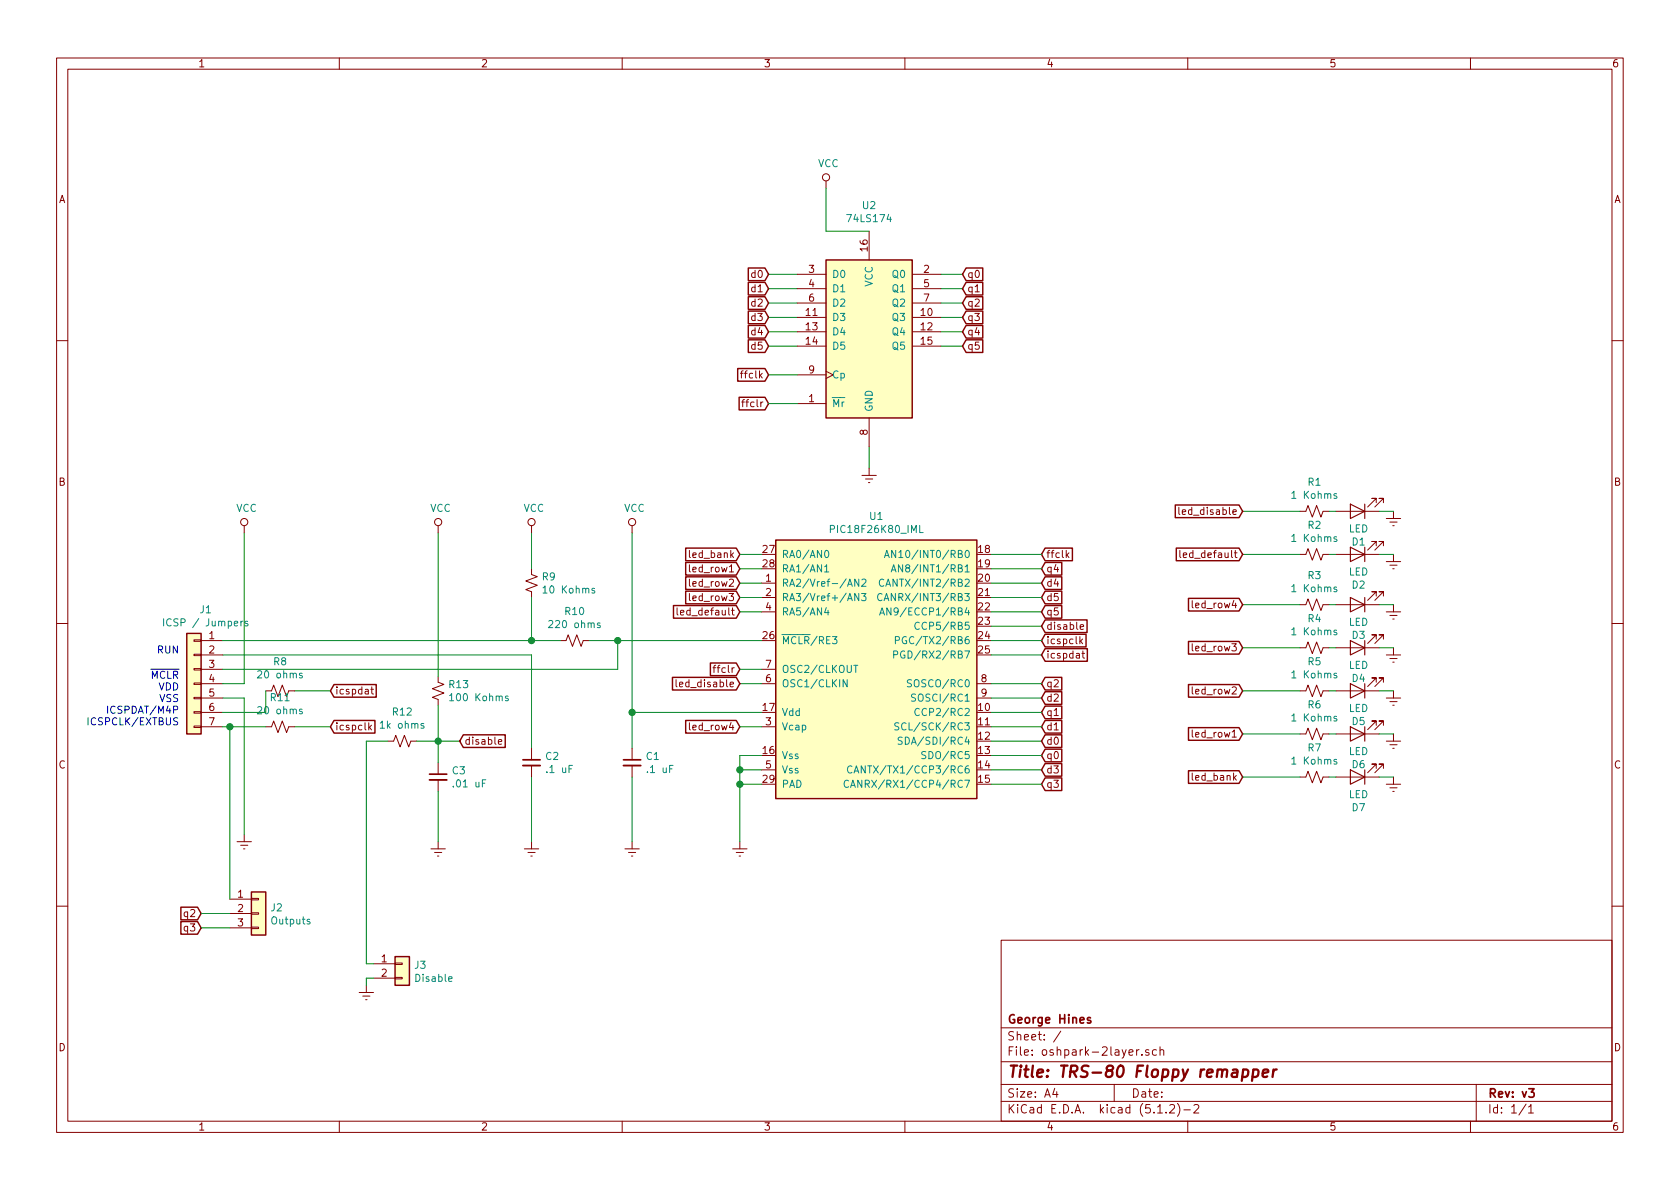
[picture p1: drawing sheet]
<svg xmlns="http://www.w3.org/2000/svg" width="297mm" height="210mm" viewBox="0 0 297 210" stroke-linecap="round" stroke-linejoin="round" font-family="sans-serif">
<g fill="none" stroke="#840000" stroke-width=".18">
<path d="M10 10.3h277v189.9h-277zM12 12.2h273v186.1h-273zM60 10.3v1.9M110 10.3v1.9M160 10.3v1.9M210 10.3v1.9M260 10.3v1.9M146 32v1.3M141 56.1h5M141 58.7h5M141 48.5h5M141 51h5"/>
<path d="M141 53.6h5M153.7 40.9v5.1M161.3 56.1h5.1M161.3 58.7h5.1M161.3 48.5h5.1M161.3 51h5.1M161.3 53.6h5.1M10 60.2h2M131.1 71.1h.5M141 71.4h5M141 61.2h5M141 66.3h5"/>
<path d="M146 65.7l1.3 .6-1.3 .6M153.7 73.9v5.1M161.3 61.2h5.1M285 60.2h2M43.2 93v1.2M77.5 93v1.2M94 93v1.2M111.8 93v1.2M152.4 84.1h2.5M153 84.7h1.3M153.5 85.3h.3M153.7 82.8v1.3"/>
<path d="M188.6 98.1l.4 .5M189 97.8l-.5 .4M208.4 89.7v1.1l.2 .2M208.6 97.3v1.1l.2 .2M229.9 98h1l.4-1 .7 2.1 .8-2.1 .8 2.1 .3-1.1h1M229.9 90.4h1l.4-1 .7 2 .8-2 .8 2 .3-1h1M236.2 98h7.6M236.2 90.4h7.6M243.3 96.5v-.7h-.7h.7l-1.5 1.5M243.3 88.9v-.8h-.7h.7l-1.5 1.6M244.6 96.5v-.7h-.8h.8l-1.5 1.5M244.6 88.9v-.8h-.8h.8l-1.5 1.6"/>
<path d="M245.1 99.3h2.5M245.1 91.7h2.5M245.7 99.9h1.3M245.7 92.3h1.3M246.3 93h.2M246.4 90.4v1.3M246.4 98v1.3M10 110.3h2M34.3 118.2h1.3v.3h-1.3zM34.3 115.7h1.3v.2h-1.3zM34.3 113.2h1.3v.2h-1.3zM35.6 113.3h3.8"/>
<path d="M35.6 115.8h3.8M35.6 118.4h3.8M77.5 119.6v1l1 .4-2 .8 2 .7-2 .8 1 .4v1M94 100.6v1l1 .4-2 .7 2 .8-2 .8 1 .3v1.1M99.1 113.3h1l.4-1 .7 2 .8-2 .7 2 .4-1h1M119.7 107.5v1.1l.2 .2M126.1 118.1h.4M134.6 108.2h2.6M134.6 118.4h2.6M134.6 103.1h2.6M134.6 105.7h2.6M190.9 112.6v1.2"/>
<path d="M191 110.9l.6-.1-.1-.3h-.3l-.2 .1 .1 .6h.4M191.1 113.4l.3 .4M191.3 115.5h.5M191.4 113l-.5 .5M191.5 115.1v1.1l.3 .2M229.9 106.9h1l.4-1 .7 2 .8-2 .8 2 .3-1h1M229.9 114.5h1l.4-1 .7 2.1 .8-2.1 .8 2.1 .3-1.1h1M236.2 106.9h7.6M236.2 114.5h7.6M243.3 105.4v-.8h-.7h.7l-1.5 1.6M243.3 113v-.7h-.7h.7l-1.5 1.5M244.6 105.4v-.8h-.8h.8l-1.5 1.6"/>
<path d="M244.6 113v-.7h-.8h.8l-1.5 1.5M245.1 108.2h2.5M245.1 115.8h2.5M245.7 108.8h1.3M245.7 116.5h1.3M246.3 100.6h.2M246.3 109.5h.2M246.3 117.1h.2M246.4 106.9v1.3M246.4 114.5v1.3M285 110.3h2M34.3 128.4h1.3v.2h-1.3z"/>
<path d="M34.3 125.9h1.3v.2h-1.3zM34.3 123.3h1.3v.3h-1.3zM34.3 120.8h1.3v.2h-1.3zM35.6 123.4h3.8M35.6 120.9h3.8M35.6 126h3.8M35.6 128.5h3.8M47 122.2h1l.4-1 .7 2 .8-2 .8 2 .4-1h1M47 128.5h1l.4-1 .7 2 .8-2 .8 2 .4-1h1M65.2 127.8v1.3M65.3 128.6l.4 .5M65.6 121.9h.4"/>
<path d="M65.7 128.2l-.5 .5M65.7 121.5v1l.3 .2M68.6 131.1h1l.4-1.1 .7 2.1 .8-2.1 .8 2.1 .3-1h1.1M77.5 134.9v2M77.5 137.9v2M88.1 131.2l.6-.1v-.3h-.4l-.2 .2 .1 .6h.5M94 132.3v2.1M94 135.4v2M111.8 132.3v2.1M111.8 135.4v2M119.5 120.2v1.1l.2 .2M134.6 120.9h2.6"/>
<path d="M134.6 128.5h2.6M134.6 136.1h2.6M172.7 123.4h2.6M172.7 120.9h2.6M229.9 122.2h1l.4-1 .7 2 .8-2 .8 2 .3-1h1M229.9 129.8h1l.4-1 .7 2 .8-2 .8 2 .3-1h1M229.9 137.4h1l.4-1 .7 2 .8-2 .8 2 .3-1h1M236.2 122.2h7.6M236.2 129.8h7.6M236.2 137.4h7.6M243.3 120.6v-.7h-.7h.7l-1.5 1.5M243.3 128.3v-.8h-.7h.7l-1.5 1.5"/>
<path d="M243.3 135.9v-.8h-.7h.7l-1.5 1.5M244.6 120.6v-.7h-.8h.8l-1.5 1.5M244.6 128.3v-.8h-.8h.8l-1.5 1.5M244.6 135.9v-.8h-.8h.8l-1.5 1.5M245.1 123.4h2.5M245.1 131.1h2.5M245.1 138.7h2.5M245.7 124.1h1.3M245.7 131.7h1.3M245.7 139.3h1.3M246.3 124.7h.2M246.3 132.3h.2"/>
<path d="M246.3 139.9h.2M246.4 122.2v1.2M246.4 129.8v1.3M246.4 137.4v1.3M40.6 159h3.8M41.9 148.8h2.5M42.5 149.5h1.3M43.1 150.1h.2M43.2 147.6v1.2M44.4 158.9h1.3v.2h-1.3zM76.2 150.1h2.5M76.8 150.7h1.3"/>
<path d="M77.3 151.4h.3M77.5 148.8v1.3M92.7 150.1h2.5M93.3 150.7h1.3M93.9 151.4h.2M94 148.8v1.3M110.5 150.1h2.5M111.1 150.7h1.3M111.6 151.4h.3M111.8 148.8v1.3M129.5 150.1h2.6M130.2 150.7h1.2"/>
<path d="M130.7 151.4h.2M130.8 148.8v1.3M10 160.2h2M40.6 161.5h3.8M40.6 164.1h3.8M44.4 164h1.3v.2h-1.3zM44.4 161.4h1.3v.3h-1.3zM63.5 175.5h2.5M64.1 176.1h1.3M64.6 176.8h.3M64.8 174.2v1.3M66 170.4h3.8"/>
<path d="M66 173h3.8M69.8 172.8h1.3v.3h-1.3zM69.8 170.3h1.3v.3h-1.3zM177 166.3h108v32h-108zM285 160.2h2M60 198.3v1.9M110 198.3v1.9M160 198.3v1.9M177 194.8h108M177 191.8h108M177 187.8h108M177 181.8h108"/>
<path d="M186.5 192.5l-.4 1h1M186.8 193v1M187.6 182.3l-1.3 2M197 191.8v3M201 185.6v1M201.4 185.6l-.4 .3M201.9 186.5v.1M203.1 185.7a.37 .37 0 0 0-.6 .1l.1 .2 .5 .2 .1 .1-.2 .3-.5-.1M204.5 185.7l-.5-.1-.2 .3v.6l.2 .1 .5-.1M204.7 196.8h.8M205.1 185.7h.1a.37 .37 0 0 1 .6 .1v.8M205.1 185.1v1.5"/>
<path d="M206.2 196.7v.1M206.8 195.5l.2-.2h.4l.2 .2 .1 .3-.1 .2-.8 .8h.9M208.2 195.1a1.71 1.71 0 0 1 0 2.3M209.3 196.3h1.2M210 198.3v1.9M211.1 195.5l.2-.2h.4l.3 .5-1 1h1M260 198.3v1.9M261 191.8v6.5M269.8 195.2l-1.2 2M270.3 195.8l.4-.5v1.5M270.3 196.8h.8"/>
<circle cx="146" cy="31.4" r=".63"/>
<circle cx="43.2" cy="92.3" r=".63"/>
<circle cx="77.5" cy="92.3" r=".63"/>
<circle cx="94" cy="92.3" r=".63"/>
<circle cx="111.8" cy="92.3" r=".63"/>
</g>
<path d="M75.9 136.9h3.1M92.5 134.4h3M110.2 134.4h3.1M192.8 180l-.3-.1-.2 .2v.3l.5 .1v.3h-.5M270.3 192.5h.9l-.5 .6 .5 .1v.7l-.2 .1-.7-.1" fill="none" stroke="#840000" stroke-width=".3"/>
<path d="M219.8 189.2a.68 .68 0 0 1 .8 .1v.8a.66 .66 0 0 1-.9 .2M219.8 189.1l-.2 2M221.6 189.2h.8l.1 .3v.6a.66 .66 0 0 1-1 .2M221.6 189.1l-.2 2M223.3 189.8l.9-.2v-.4h-.8l-.2 1 .3 .2 .6-.1M225.2 189.1l-.2 1.3M225.7 189.1a.54 .54 0 0 0-.6 .4" fill="none" stroke="#840000" stroke-width=".41"/>
<g fill="none" stroke="#840000" stroke-width=".2">
<path d="M238.8 96.8l2.5 1.2-2.5 1.3zM238.8 89.1l2.5 1.3-2.5 1.3zM241.3 89.1v2.6M241.3 96.8v2.5M238.8 105.7l2.5 1.2-2.5 1.3zM238.8 113.3l2.5 1.2-2.5 1.3zM241.3 105.7v2.5M241.3 113.3v2.5M238.8 120.9l2.5 1.3-2.5 1.2zM238.8 128.5l2.5 1.3-2.5 1.3zM238.8 136.1l2.5 1.3-2.5 1.3zM241.3 120.9v2.5"/>
<path d="M241.3 128.5v2.6M241.3 136.1v2.6"/>
</g>
<g fill="none" stroke="#008484" stroke-width=".18">
<path d="M145.9 97.5l.2-.2a.67 .67 0 0 1 .5 .7 .67 .67 0 0 1-.5 .6l-.3-.5zM146.8 93.6l.7-.1v-.5l-.2-.1h-.5v1.3M156.4 98.6l.4-1.3 .4 1.3M156.5 98.2h.6M158.4 97.3v1.3l-.7-1.3v1.3M159.6 99.9v1.2l-.7-1.2v1.2M162.6 92.9v1.3h.6M236.3 95l-.3-.1-.2 .2 .1 .2 .4 .1v.3h-.5M236.3 87.3h-.3l-.2 .2 .1 .1 .4 .2v.3h-.5M28.9 109.4v1.3M43 109.8l-.3 .1-.1 .2M43.8 109.9l-.3-.1-.2 .2 .1 .2 .4 .1v.3h-.5"/>
<path d="M53.4 119.1l-.3-.1-.2 .2 .1 .2 .4 .1v.3h-.5M97 109.8l.5-.1 .2 .4v.2l-.7 .7h.7M105.1 104.1l-.3-.1-.2 .2 .1 .2 .4 .1v.3h-.5M106.1 110.2h-.3l-.2 .1 .1 .2 .4 .1v.3h-.5M145.8 100.2l.4-.3v1.2M145.8 101.1h.7M146.1 107.4l-.3 .9h.8M146.4 107.9v.9M147.2 112.6h.8l-.5 .4 .4 .2 .1 .4-.3 .2-.5-.1M149.9 103.7l.4-1.3 .4 1.3M150 103.3h.6M151 117.6h.7"/>
<path d="M151.3 117.6v1.3M151.8 102.4v1.3l-.7-1.3v1.3M151.8 104.9v1.3l-.7-1.3v1.3M152.3 104.9h.8l-.4 .5 .4 .2v.5l-.2 .1-.6-.1M152.4 102.5l.5-.1 .2 .4v.2l-.8 .7h.8M155.5 108.8l.5-1.3 .4 1.3M155.7 108.4h.6M156 105.1a.6 .6 0 0 0-.9 .4 .6 .6 0 0 0 .6 .7l.3-.1M156.3 102.5a.6 .6 0 0 0-.9 .4 .6 .6 0 0 0 .6 .8l.3-.1M156.3 106.2l.4-1.3 .4 1.3M156.4 105.9h.6M156.6 103.7l.4-1.3 .5 1.3"/>
<path d="M157.5 107.5v1.3l-.7-1.3v1.3M157.6 101.1l.4-1.2 .4 1.2M157.7 100.8h.6M158 115.8l.6-.1 .1-.5-.2-.1h-.5v1.3M158.3 113.2h.6l.1-.5-.2-.1h-.5v1.2M159.9 115.2a.59 .59 0 0 0-.7 .6 .59 .59 0 0 0 .7 .5l.1-.5h-.2M160.2 112.6a.59 .59 0 0 0-.7 .6 .59 .59 0 0 0 .7 .6l.1-.5h-.2M162.5 110.2a.6 .6 0 0 0-.8 .4 .6 .6 0 0 0 .6 .7l.2-.1M236.3 103.9l-.3-.1-.2 .2 .1 .2 .4 .1v.3h-.5M236.3 111.5l-.3-.1-.2 .2 .1 .2 .4 .1v.3h-.5M236.3 119.1l-.3-.1-.2 .2 .1 .2 .4 .1v.3h-.5M53.4 125.4h-.3l-.2 .2 .1 .1 .4 .2v.3h-.5"/>
<path d="M74.9 128l-.3-.1-.2 .2 .1 .2 .4 .1v.3h-.5M79.5 123l.4-.3v1.2M79.5 123.9h.7M89.8 123.1h-.3l-.1 .2v.1l.4 .2v.3h-.4M149.8 120.2v1.3l-.7-1.3v1.3M150 138.1a.51 .51 0 0 0-.6 0 .51 .51 0 0 0-.1 .6 .46 .46 0 0 0 .2 .5 .46 .46 0 0 0 .5-.1M150.4 139.2l.4-1.2 .4 1.2M150.5 138.9h.6M150.6 135.6a.6 .6 0 0 0-.8 .4 .6 .6 0 0 0 .6 .7l.2-.1M151 136.7l.4-1.3 .4 1.3M151.1 136.3h.6M152.4 138v1.2l-.7-1.2v1.2"/>
<path d="M158.9 127.9l-.5-.1-.2 .1v.4l.6 .2 .1 .3-.2 .3-.5-.1M159.5 130.4l-.5-.1-.1 .2v.3l.5 .3 .1 .3-.2 .2h-.5M161.2 120.3l-.5-.1-.2 .1v.4l.5 .2 .2 .3-.3 .3-.5-.1M161.9 122.8l-.5-.1-.2 .2 .1 .4 .5 .2 .1 .3-.3 .2-.4-.1M162.5 125.4a.6 .6 0 0 0-.8 .4 .6 .6 0 0 0 .6 .7l.2-.1M163.7 133l-.5-.1-.2 .1v.4l.6 .2 .1 .3-.3 .3-.4-.1M236.3 126.7h-.3l-.2 .1 .1 .2 .4 .1v.4h-.5M236.3 134.3h-.3l-.2 .2 .1 .1 .4 .2v.3h-.5M54.8 162.6h-.3l-.2 .1 .1 .2 .4 .1v.3h-.5"/>
</g>
<g fill="none" stroke="#008400" stroke-width=".18">
<path d="M146 33.3v7.6h7.7M135.9 58.7h5.1M135.9 56.1h5.1M135.9 53.6h5.1M135.9 51h5.1M135.9 48.5h5.1M166.4 58.7h3.8M166.4 56.1h3.8M166.4 53.6h3.8M166.4 51h3.8M166.4 48.5h3.8M135.9 61.2h5.1"/>
<path d="M135.9 66.3h5.1M135.9 71.4h5.1M153.7 79v3.8M166.4 61.2h3.8M43.2 94.2v26.7h-3.8M77.5 94.2v25.4M94 94.2v6.4M111.8 94.2v38.1M130.8 98h3.8M175.3 98h8.8M219.7 98h10.2M219.7 90.4h10.2"/>
<path d="M234.9 98h1.3M234.9 90.4h1.3M243.8 98h2.6M243.8 90.4h2.6M39.4 115.8h54.6v16.5M39.4 113.3h59.7M94 105.7v7.6M104.1 113.3h30.5M109.2 113.3v5.1h-69.8M130.8 100.6h3.8M130.8 103.1h3.8M130.8 105.7h3.8"/>
<path d="M130.8 108.2h3.8M130.8 118.4h3.8M175.3 100.6h8.8M175.3 103.1h8.8M175.3 105.7h8.8M175.3 108.2h8.8M175.3 110.7h8.8M175.3 113.3h8.8M175.3 115.8h8.8M219.7 106.9h10.2M219.7 114.5h10.2M234.9 106.9h1.3"/>
<path d="M234.9 114.5h1.3M243.8 106.9h2.6M243.8 114.5h2.6M39.4 123.4h3.8v24.2M39.4 128.5h7.6M40.6 128.5v30.5M47 122.2v3.8h-7.6M52.1 122.2h6.3M52.1 128.5h6.3M68.6 131.1h-3.8v39.3h1.2M73.7 131.1h7.6M77.5 124.7v10.2"/>
<path d="M77.5 139.9v8.9M94 137.4v11.4M111.8 126h22.8M111.8 137.4v11.4M130.8 120.9h3.8M130.8 128.5h3.8M130.8 136.1h3.8M130.8 138.7h3.8M134.6 133.6h-3.8v15.2M175.3 123.4h8.8M175.3 120.9h8.8M175.3 126h8.8"/>
<path d="M175.3 128.5h8.8M175.3 131.1h8.8M175.3 133.6h8.8M175.3 136.1h8.8M175.3 138.7h8.8M219.7 122.2h10.2M219.7 129.8h10.2M219.7 137.4h10.2M234.9 122.2h1.3M234.9 129.8h1.3M234.9 137.4h1.3M243.8 122.2h2.6"/>
<path d="M243.8 129.8h2.6M243.8 137.4h2.6M35.6 161.5h5M35.6 164.1h5M66 173h-1.2v1.2"/>
</g>
<g fill="#ffffc2" stroke="#ffffc2" stroke-width=".18">
<path d="M33 112h2.6v17.8h-2.6z"/>
<path d="M137.2 95.5h35.5v45.7h-35.5z"/>
<path d="M146 46h15.3v27.9h-15.3z"/>
<path d="M69.8 169.2h2.6v5h-2.6z"/>
<path d="M44.4 157.7h2.6v7.6h-2.6z"/>
</g>
<g fill="none" stroke="#840000" stroke-width=".25">
<path d="M132.3 57.6h3l.6 1.1-.6 1.1h-3zM132.3 55h3l.6 1.1-.6 1.1h-3zM132.3 52.5h3l.6 1.1-.6 1.1h-3zM132.3 49.9h3l.6 1.1-.6 1.2h-3zM132.3 47.4h3l.6 1.1-.6 1.1h-3zM146 46h15.3v27.9h-15.3zM170.8 57.6h3v2.2h-3l-.6-1.1zM170.8 55h3v2.2h-3l-.6-1.1zM170.8 52.5h3v2.2h-3l-.6-1.1zM170.8 49.9h3v2.3h-3l-.6-1.2zM170.8 47.4h3v2.2h-3l-.6-1.1zM130.4 65.2h4.9l.6 1.1-.6 1.1h-4.9z"/>
<path d="M130.7 70.3h4.6l.6 1.1-.6 1.1h-4.6zM132.3 60.1h3l.6 1.1-.6 1.1h-3zM170.8 60.1h3v2.2h-3l-.6-1.1zM121.2 99.5h9l.6 1.1-.6 1.1h-9zM121.2 96.9h9l.6 1.1-.6 1.2h-9zM137.2 95.5h35.5v45.7h-35.5zM184.8 96.9h4.8v2.3h-4.8l-.7-1.2zM184.8 99.5h2.9v2.2h-2.9l-.7-1.1zM207.8 89.3h11.3l.6 1.1-.6 1.1h-11.3zM208 96.9h11.1l.6 1.1-.6 1.2h-11.1zM33 112h2.6v17.8h-2.6zM118.9 119.8h11.3l.6 1.1-.6 1.1h-11.3z"/>
<path d="M119.1 107.1h11.1l.6 1.1-.6 1.1h-11.1zM121.2 104.5h9l.6 1.2-.6 1.1h-9zM121.2 102h9l.6 1.1-.6 1.1h-9zM125.6 117.2h4.6l.6 1.2-.6 1.1h-4.6zM184.8 119.8h2.9v2.2h-2.9l-.7-1.1zM184.8 102h2.9v2.2h-2.9l-.7-1.1zM184.8 104.5h2.9v2.3h-2.9l-.7-1.1zM184.8 107.1h2.9v2.2h-2.9l-.7-1.1zM184.8 114.7h7.5v2.2h-7.5l-.7-1.1zM184.8 112.2h7.2v2.2h-7.2l-.7-1.1zM184.8 109.6h7.4v2.3h-7.4l-.7-1.2zM210.1 113.4h9l.6 1.1-.6 1.2h-9z"/>
<path d="M210.1 105.8h9l.6 1.1-.6 1.1h-9zM59.1 127.4h7.2v2.2h-7.2l-.7-1.1zM59.1 121.1h7.4v2.2h-7.4l-.7-1.1zM81.9 129.9h7.4v2.3h-7.4l-.6-1.1zM121.2 127.4h9l.6 1.1-.6 1.1h-9zM184.8 122.3h2.9v2.3h-2.9l-.7-1.2zM184.8 124.9h2.9v2.2h-2.9l-.7-1.1zM184.8 127.4h2.9v2.2h-2.9l-.7-1.1zM184.8 129.9h2.9v2.3h-2.9l-.7-1.1zM184.8 132.5h2.9v2.2h-2.9l-.7-1.1zM184.8 135h2.9v2.3h-2.9l-.7-1.2zM184.8 137.6h2.9v2.2h-2.9l-.7-1.1z"/>
<path d="M210.1 121.1h9l.6 1.1-.6 1.1h-9zM210.1 128.7h9l.6 1.1-.6 1.1h-9zM210.1 136.3h9l.6 1.1-.6 1.1h-9zM44.4 157.7h2.6v7.6h-2.6zM32 160.4h2.9l.7 1.1-.7 1.2h-2.9zM32 163h2.9l.7 1.1-.7 1.1h-2.9zM69.8 169.2h2.6v5h-2.6z"/>
</g>
<g fill="#008400" stroke="#008400" stroke-width=".25">
<circle cx="130.8" cy="136.1" r=".51"/>
<circle cx="130.8" cy="138.7" r=".51"/>
<circle cx="109.2" cy="113.3" r=".51"/>
<circle cx="111.8" cy="126" r=".51"/>
<circle cx="94" cy="113.3" r=".51"/>
<circle cx="77.5" cy="131.1" r=".51"/>
<circle cx="40.6" cy="128.5" r=".51"/>
</g>
<path d="M15.6 126.9v1.3M19 124.9v1.2" fill="none" stroke="#0000c2" stroke-width=".18"/>
<path d="M75.9 137.9h3.1M92.5 135.4h3M110.2 135.4h3.1" fill="none" stroke="#840000" stroke-width=".33"/>
<text font-size="2.8" fill="#840000" x="178" y="190.5">Title: TRS-80 Floppy remapper</text>
<g font-size="2.1" fill="#840000">
<text x="178" y="184">Sheet: /</text>
<text x="178" y="181">George Hines</text>
<text x="178" y="186.7">File: oshpark-2layer.sch</text>
<text x="178" y="196.9">KiCad E.D.A. kicad (5.1.2)-2</text>
<text x="178" y="194.1">Size: A4</text>
<text x="200" y="194.1">Date:</text>
<text x="263" y="194.1">Rev: v3</text>
<text x="263" y="196.9">Id: 1/1</text>
</g>
<g font-size="1.8" fill="#840000">
<text x="35" y="11.9">1</text>
<text x="85" y="11.9">2</text>
<text x="135" y="11.9">3</text>
<text x="185" y="11.9">4</text>
<text x="235" y="11.9">5</text>
<text x="285" y="11.9">6</text>
<text x="10.4" y="35.9">A</text>
<text x="285.4" y="35.9">A</text>
<text x="153.4" y="44.4" transform="rotate(-90 153.4 44.4)">16</text>
<text x="133" y="51.7">d1</text>
<text x="133" y="49.1">d0</text>
<text x="143" y="48.3">3</text>
<text x="143" y="50.8">4</text>
<text x="143" y="53.3">6</text>
<text x="163.3" y="48.3">2</text>
<text x="163.3" y="50.8">5</text>
<text x="163.3" y="53.3">7</text>
<text x="171" y="51.7">q1</text>
<text x="171" y="49.1">q0</text>
<text x="133" y="59.3">d4</text>
<text x="133" y="56.8">d3</text>
<text x="133" y="54.2">d2</text>
<text x="142.5" y="55.9">11</text>
<text x="142.5" y="58.4">13</text>
<text x="162.9" y="55.9">10</text>
<text x="162.9" y="58.4">12</text>
<text x="171" y="59.3">q4</text>
<text x="171" y="56.8">q3</text>
<text x="171" y="54.2">q2</text>
<text x="133" y="61.8">d5</text>
<text x="142.5" y="61">14</text>
<text x="162.9" y="61">15</text>
<text x="171" y="61.8">q5</text>
<text x="131.5" y="66.9">ffclk</text>
<text x="143" y="71.1">1</text>
<text x="143" y="66">9</text>
<text x="131.7" y="72">ffclr</text>
<text x="153.4" y="76.9" transform="rotate(-90 153.4 76.9)">8</text>
<text x="10.4" y="85.9">B</text>
<text x="285.4" y="85.9">B</text>
<text x="209.3" y="91.1">led_disable</text>
<text x="122.4" y="101.2">led_row1</text>
<text x="122.4" y="98.7">led_bank</text>
<text x="134.9" y="97.8">27</text>
<text x="134.9" y="100.3">28</text>
<text x="173" y="97.8">18</text>
<text x="173" y="100.3">19</text>
<text x="184.9" y="98.7">ffclk</text>
<text x="184.9" y="101.2">q4</text>
<text x="209.6" y="98.7">led_default</text>
<text x="122.4" y="106.3">led_row3</text>
<text x="122.4" y="103.8">led_row2</text>
<text x="135.4" y="102.9">1</text>
<text x="135.4" y="105.4">2</text>
<text x="135.4" y="107.9">4</text>
<text x="173" y="102.9">20</text>
<text x="173" y="105.4">21</text>
<text x="173" y="107.9">22</text>
<text x="184.9" y="103.8">d4</text>
<text x="184.9" y="106.3">d5</text>
<text x="211.3" y="107.6">led_row4</text>
<text x="37" y="113">1</text>
<text x="120.7" y="108.8">led_default</text>
<text x="134.9" y="113">26</text>
<text x="173" y="110.5">23</text>
<text x="173" y="113">24</text>
<text x="184.9" y="108.8">q5</text>
<text x="184.9" y="113.9">icspclk</text>
<text x="184.9" y="111.4">disable</text>
<text x="37" y="115.6">2</text>
<text x="37" y="118.1">3</text>
<text x="126.7" y="119">ffclr</text>
<text x="135.4" y="118.1">7</text>
<text x="173" y="115.6">25</text>
<text x="184.9" y="116.5">icspdat</text>
<text x="211.3" y="115.2">led_row3</text>
<text x="37" y="120.6">4</text>
<text x="37" y="123.2">5</text>
<text x="37" y="125.7">6</text>
<text x="59.2" y="122.8">icspdat</text>
<text x="120.4" y="121.5">led_disable</text>
<text x="134.9" y="125.7">17</text>
<text x="135.4" y="120.6">6</text>
<text x="173" y="125.7">10</text>
<text x="173.5" y="120.6">8</text>
<text x="173.5" y="123.2">9</text>
<text x="184.9" y="121.5">q2</text>
<text x="184.9" y="124.1">d2</text>
<text x="211.3" y="122.8">led_row2</text>
<text x="37" y="128.3">7</text>
<text x="59.2" y="129.2">icspclk</text>
<text x="82.1" y="131.7">disable</text>
<text x="122.4" y="129.2">led_row4</text>
<text x="135.4" y="128.3">3</text>
<text x="173" y="128.3">11</text>
<text x="173" y="130.8">12</text>
<text x="184.9" y="126.6">q1</text>
<text x="184.9" y="129.2">d1</text>
<text x="184.9" y="131.7">d0</text>
<text x="211.3" y="130.4">led_row1</text>
<text x="10.4" y="135.9">C</text>
<text x="134.9" y="133.3">16</text>
<text x="135.4" y="135.9">5</text>
<text x="173" y="133.3">13</text>
<text x="173" y="135.9">14</text>
<text x="184.9" y="134.2">q0</text>
<text x="184.9" y="136.8">d3</text>
<text x="285.4" y="135.9">C</text>
<text x="134.9" y="138.4">29</text>
<text x="173" y="138.4">15</text>
<text x="184.9" y="139.3">q3</text>
<text x="211.3" y="138">led_bank</text>
<text x="42.1" y="158.7">1</text>
<text x="42.1" y="161.3">2</text>
<text x="32.7" y="162.2">q2</text>
<text x="32.7" y="164.7">q3</text>
<text x="42.1" y="163.8">3</text>
<text x="67.5" y="170.2">1</text>
<text x="67.5" y="172.7">2</text>
<text x="10.4" y="185.9">D</text>
<text x="285.4" y="185.9">D</text>
<text x="35" y="199.9">1</text>
<text x="85" y="199.9">2</text>
<text x="135" y="199.9">3</text>
<text x="185" y="199.9">4</text>
<text x="235" y="199.9">5</text>
<text x="285" y="199.9">6</text>
</g>
<g font-size="1.8" fill="#008484">
<text x="144.6" y="29.6">VCC</text>
<text x="150.1" y="39.3">74LS174</text>
<text x="152.6" y="37">U2</text>
<text x="147.1" y="49.1">D0</text>
<text x="147.1" y="51.7">D1</text>
<text x="154.3" y="50.7" transform="rotate(-90 154.3 50.7)">VCC</text>
<text x="157.9" y="49.1">Q0</text>
<text x="157.9" y="51.7">Q1</text>
<text x="147.1" y="56.8">D3</text>
<text x="147.1" y="59.3">D4</text>
<text x="147.1" y="54.2">D2</text>
<text x="157.9" y="56.8">Q3</text>
<text x="157.9" y="59.3">Q4</text>
<text x="157.9" y="54.2">Q2</text>
<text x="147.1" y="61.8">D5</text>
<text x="157.9" y="61.8">Q5</text>
<text x="147.1" y="66.9">Cp</text>
<text x="147.1" y="72">Mr</text>
<text x="154.3" y="72.9" transform="rotate(-90 154.3 72.9)">GND</text>
<text x="228.7" y="88.2">1 Kohms</text>
<text x="231.3" y="85.9">R1</text>
<text x="41.8" y="90.5">VCC</text>
<text x="76" y="90.5">VCC</text>
<text x="92.6" y="90.5">VCC</text>
<text x="110.3" y="90.5">VCC</text>
<text x="147.3" y="94.3">PIC18F26K80_IML</text>
<text x="153.8" y="91.9">U1</text>
<text x="228.7" y="95.8">1 Kohms</text>
<text x="231.3" y="93.5">R2</text>
<text x="238.5" y="94.2">LED</text>
<text x="138.2" y="98.7">RA0/AN0</text>
<text x="138.2" y="101.2">RA1/AN1</text>
<text x="158.8" y="98.7">AN10/INT0/RB0</text>
<text x="159.8" y="101.2">AN8/INT1/RB1</text>
<text x="238.5" y="101.8">LED</text>
<text x="239.1" y="96.5">D1</text>
<text x="95.9" y="102.6">R9</text>
<text x="96.4" y="104.9">10 Kohms</text>
<text x="138.2" y="103.8">RA2/Vref-/AN2</text>
<text x="138.2" y="106.3">RA3/Vref+/AN3</text>
<text x="157.1" y="106.3">CANRX/INT3/RB3</text>
<text x="157.3" y="103.8">CANTX/INT2/RB2</text>
<text x="228.7" y="104.7">1 Kohms</text>
<text x="231.3" y="102.4">R3</text>
<text x="239.1" y="104.1">D2</text>
<text x="29.9" y="110.8">ICSP / Jumpers</text>
<text x="35.4" y="108.5">J1</text>
<text x="97.5" y="111.1">220 ohms</text>
<text x="100" y="108.8">R10</text>
<text x="138.2" y="113.9">MCLR/RE3</text>
<text x="138.2" y="108.8">RA5/AN4</text>
<text x="157.8" y="108.8">AN9/ECCP1/RB4</text>
<text x="160.1" y="113.9">PGC/TX2/RB6</text>
<text x="163" y="111.4">CCP5/RB5</text>
<text x="228.7" y="112.3">1 Kohms</text>
<text x="231.3" y="110">R4</text>
<text x="238.5" y="110.7">LED</text>
<text x="239.1" y="113">D3</text>
<text x="45.9" y="120">20 ohms</text>
<text x="48.4" y="117.6">R8</text>
<text x="138.2" y="119">OSC2/CLKOUT</text>
<text x="159.9" y="116.5">PGD/RX2/RB7</text>
<text x="228.7" y="120">1 Kohms</text>
<text x="231.3" y="117.6">R5</text>
<text x="238.5" y="118.3">LED</text>
<text x="47.9" y="124">R11</text>
<text x="79.5" y="121.7">R13</text>
<text x="80" y="124">100 Kohms</text>
<text x="138.2" y="121.5">OSC1/CLKIN</text>
<text x="161.3" y="121.5">SOSCO/RC0</text>
<text x="162.2" y="124.1">SOSCI/RC1</text>
<text x="231.3" y="125.3">R6</text>
<text x="238.5" y="125.9">LED</text>
<text x="239.1" y="120.6">D4</text>
<text x="45.9" y="126.3">20 ohms</text>
<text x="67.5" y="128.8">1k ohms</text>
<text x="69.5" y="126.5">R12</text>
<text x="138.2" y="126.6">Vdd</text>
<text x="138.2" y="129.2">Vcap</text>
<text x="159.9" y="129.2">SCL/SCK/RC3</text>
<text x="160.5" y="131.7">SDA/SDI/RC4</text>
<text x="163" y="126.6">CCP2/RC2</text>
<text x="228.7" y="127.6">1 Kohms</text>
<text x="239.1" y="128.2">D5</text>
<text x="80" y="136.9">C3</text>
<text x="96.5" y="134.4">C2</text>
<text x="96.9" y="136.7">.1 uF</text>
<text x="114.3" y="134.4">C1</text>
<text x="114.6" y="136.7">.1 uF</text>
<text x="138.2" y="134.2">Vss</text>
<text x="138.2" y="136.8">Vss</text>
<text x="152.6" y="136.8">CANTX/TX1/CCP3/RC6</text>
<text x="163.8" y="134.2">SDO/RC5</text>
<text x="228.7" y="135.2">1 Kohms</text>
<text x="231.3" y="132.9">R7</text>
<text x="238.5" y="133.5">LED</text>
<text x="239.1" y="135.8">D6</text>
<text x="80.4" y="139.2">.01 uF</text>
<text x="138.2" y="139.3">PAD</text>
<text x="152.2" y="139.3">CANRX/RX1/CCP4/RC7</text>
<text x="238.5" y="141.1">LED</text>
<text x="239.1" y="143.5">D7</text>
<text x="48" y="161.2">J2</text>
<text x="48.1" y="163.5">Outputs</text>
<text x="73.4" y="171.3">J3</text>
<text x="73.6" y="173.6">Disable</text>
</g>
<g font-size="1.8" fill="#0000c2">
<text x="27.9" y="115.6">RUN</text>
<text x="26.6" y="120">MCLR</text>
<text x="28" y="122.1">VDD</text>
<text x="28.2" y="124.1">VSS</text>
<text x="16.3" y="128.3">ICSPCLK/EXTBUS</text>
<text x="19.9" y="126.2">ICSPDAT/M4P</text>
</g>
</svg>
